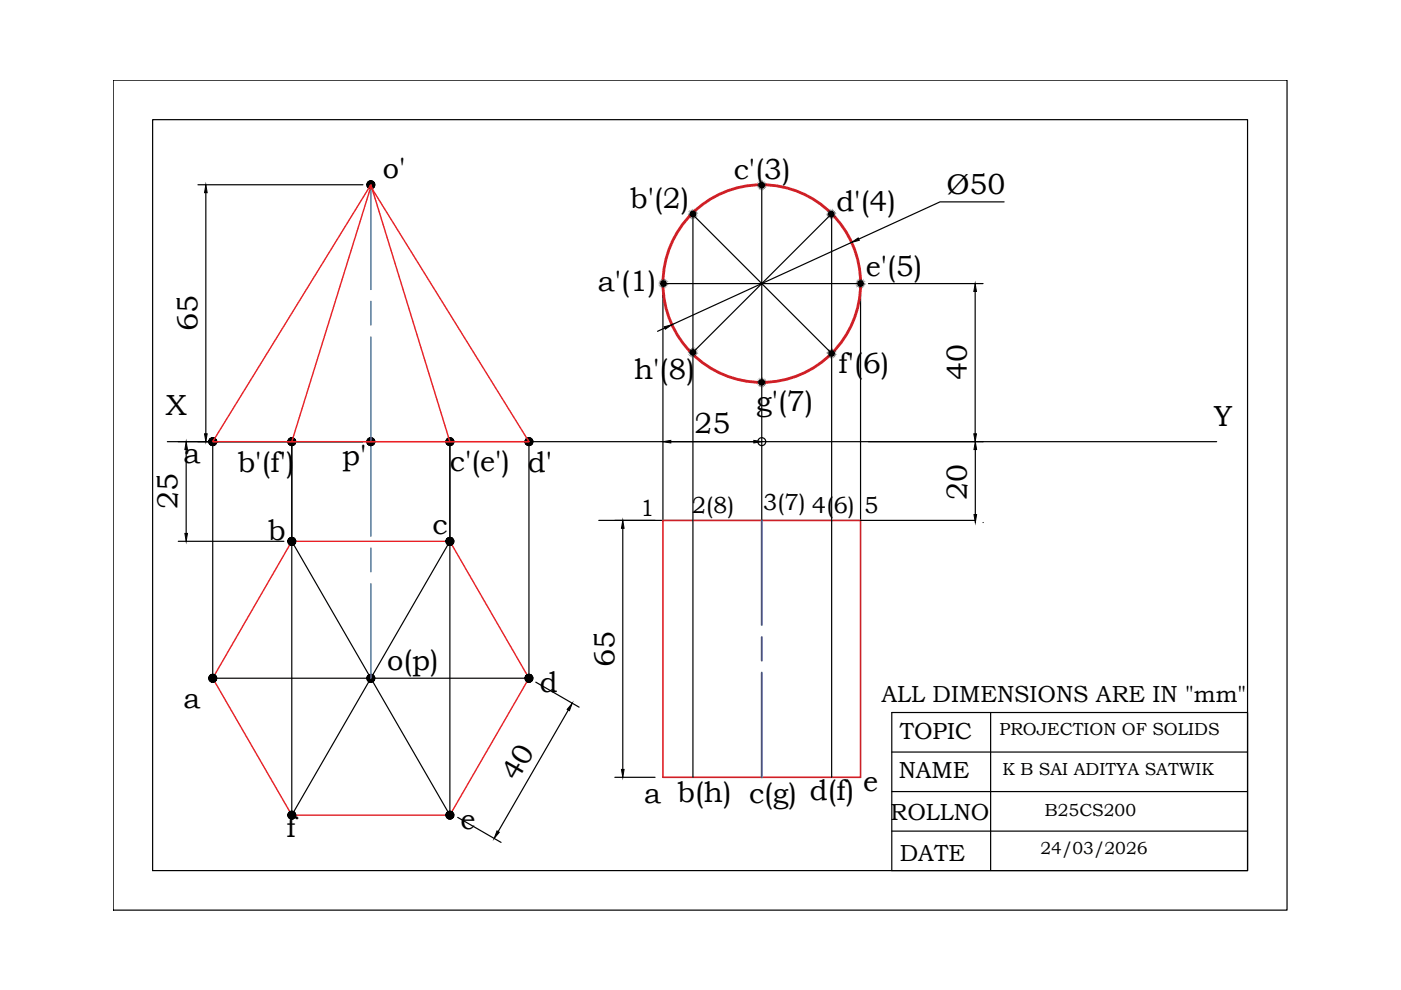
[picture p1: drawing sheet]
<svg xmlns="http://www.w3.org/2000/svg" width="297mm" height="210mm" viewBox="0 0 297 210" stroke-linecap="round" stroke-linejoin="round" font-family="sans-serif">
<!-- layer: 0 -->
<g fill="none" stroke="#000" stroke-width=".25">
<path d="M24 17h248.9v176h-248.9zM32.4 25.4h232.1v159.2h-232.1zM42 39.2h34.9M161.5 39.3v20.8l-14.7-14.7M43.6 40.9v51.1M146.9 45.5v119.3M176.3 45.4l-14.8 14.7h20.8M176.3 45.3v119.5M180.5 51.4l-38 17.4M212.9 42.8h-13.6l-17.2 7.9M140.6 60.1v50.2M140.7 60.1h20.8l-14.7 14.8"/>
<path d="M140.9 69.5l-1.5 .7M176.3 74.9l-14.8-14.8v20.9M182.5 60.1v50.2h24.3M184.1 60.1h24.3M206.8 61.8v30.2M35.5 93.6h222.5M39.5 95.3v17.8M45.1 93.6v50.2h67v-50.2M61.9 93.6v79.2l33.5-58M95.4 93.6v79.2l-33.5-58M161.5 81.1v29.2M206.8 95.3v13.8"/>
<path d="M37.8 114.8h22.4M127 110.3h13.3M132 112v51.1M208.4 110.8h.1M113.6 144.6l9.2 5.3M120.5 150.6l-14.9 25.7M189.1 151.1h75.4v33.5h-75.4zM189.1 159.5h75.4M210 151.1v33.5M97 173.3l9.2 5.3M130.4 164.8h8.5M189.1 167.8h75.4"/>
<path d="M189.1 176.2h75.4"/>
<circle cx="161.5" cy="93.6" r=".84"/>
</g>
<path d="M61.9 93.6l16.7-54 33.5 54h-67l33.5-54.4 16.8 54.4M61.9 114.8h33.5l16.7 29-16.7 29h-33.5l-16.8-29z" fill="none" stroke="#ed1f24" stroke-width=".3"/>
<g fill="#000" stroke="#000" stroke-width=".21">
<path d="M78.6 39.2h.9l-.1 .2zM43.6 39.2l.3 1.7h-.5zM180.5 51.4l1.5-1 .2 .6zM140.8 69.3l1.7-.5-1.4 1zM206.8 60.1l.2 1.7h-.5zM39.5 93.6l.2 1.7h-.5zM43.4 92h.5l-.3 1.6zM45.1 93.6h.8v.2zM61.9 93.6h.8v.2zM78.6 93.6h.9l-.1 .2zM95.4 93.6h.8v.2zM112.1 93.6h.9v.2z"/>
<path d="M140.6 93.6l1.6-.2v.5zM159.8 93.4l1.7 .2-1.7 .3zM206.5 92h.5l-.2 1.6zM206.8 93.6l.3 1.7h-.6zM39.2 113.1h.5l-.2 1.7zM61.9 114.8h.8v.2zM95.4 114.8h.8v.2zM132 110.3l.3 1.7h-.5zM206.5 109.1h.6l-.3 1.7zM45.1 143.8h.8v.2zM78.6 143.8h.9l-.1 .2zM112.1 143.8h.9v.2z"/>
<path d="M121.3 149.1l-.6 1.6-.5-.3zM61.9 172.8h.8v.2zM95.4 172.8h.8v.2zM105.4 176.2l.5 .3-1.1 1.3zM131.8 163.1h.5l-.3 1.7z"/>
<path d="M77.8 39.4l.1 .1 .7-.3zM77.9 39.5l.7-.3-.6 .5zM78 39.7l.1 .1 .5-.6z"/>
<path d="M77.9 38.8l-.1 .2 .8 .2zM77.8 39l.8 .2h-.8zM77.8 39.2v.2l.8-.2z"/>
<path d="M78.6 39.2l-.5 .6 .2 .1zM78.6 39.2l-.2 .8-.1-.1zM78.6 39.2l-.2 .8h.2z"/>
<path d="M78.1 38.5l.5 .7-.3-.8zM78.1 38.5l.5 .7-.6-.5zM78 38.7l-.1 .1 .7 .4z"/>
<path d="M78.6 38.3v.9l.2-.8zM78.4 38.4l.2-.1v.9zM78.3 38.4l.3 .8-.2-.8z"/>
<path d="M78.6 39.2l.5 .6 .2-.1zM78.6 39.2l.8 .3-.1 .2zM78.6 39.2l.8 .3v-.1z"/>
<path d="M79.1 38.5l-.5 .7 .7-.5zM79 38.4l.1 .1-.5 .7zM78.8 38.4l-.2 .8 .4-.8z"/>
<path d="M78.6 39.2h.9l-.1-.2zM78.6 39.2l.8-.4v.2zM78.6 39.2l.8-.4-.1-.1z"/>
<path d="M161.7 39.3h.2v.1zM161.7 39.3h.2zM161.7 39.3l.2-.1v.1zM161.7 39.2h.2zM161.8 39l.1 .2h-.2zM161.7 39.2l.1-.2zM161.8 38.9v.1l-.1 .2zM161.8 38.9l-.1 .3zM161.6 38.9h.2l-.2 .2zM161.6 38.9v.2zM161.5 38.9h.1v.2zM161.5 38.9l.1 .2zM161.4 38.9h.1v.2zM161.4 38.9l.1 .2zM161.3 38.9h.1v.2zM161.3 38.9l.1 .2zM161.3 38.9l.1 .2-.2-.1zM161.2 39l.2 .1zM161.2 39l.1 .2h-.2zM161.1 39.2h.2zM161.1 39.2h.2l-.2 .1zM161.1 39.3l.2-.1zM161.1 39.3h.2l-.2 .1zM161.1 39.4l.2-.1zM161.1 39.4l.2-.1-.1 .2zM161.3 39.3l-.1 .2zM161.2 39.5l.1-.1v.2zM161.3 39.4v.2zM161.4 39.4v.3l-.1-.1zM161.4 39.4v.3zM161.4 39.5l.1 .2h-.1zM161.4 39.5l.1 .2zM161.5 39.5l.1 .2h-.1zM161.5 39.5l.1 .2zM161.6 39.5l.2 .1-.2 .1zM161.6 39.5l.2 .1zM161.6 39.4l.2 .1v.1zM161.6 39.4l.2 .1zM161.7 39.4h.2l-.1 .1zM161.7 39.3l.2 .1z"/>
<path d="M78.6 39.2v.8h.2zM78.6 39.2l.4 .7-.2 .1zM78.6 39.2l.4 .7 .1-.1z"/>
<path d="M147.1 45.4h.2v.1zM147.1 45.4h.2zM147.1 45.4l.2-.1v.1zM147.1 45.3h.2zM147.3 45.1v.2h-.2zM147.1 45.3l.2-.2zM147.2 45l.1 .1-.2 .2zM147.2 45l-.1 .3zM147 45h.2l-.2 .2zM147 45v.2zM146.9 45h.1v.2zM146.9 45l.1 .2zM146.8 45h.1v.2zM146.8 45l.1 .2zM146.7 45h.1v.2zM146.7 45l.1 .2zM146.7 45l.1 .2-.2-.1zM146.6 45.1l.2 .1zM146.6 45.1l.1 .2h-.2zM146.5 45.3h.2zM146.5 45.3h.2l-.2 .1zM146.5 45.4l.2-.1zM146.5 45.4h.2l-.2 .1zM146.5 45.5l.2-.1zM146.5 45.5l.2-.1-.1 .2zM146.7 45.4l-.1 .2zM146.6 45.6l.1-.1v.2zM146.7 45.5v.2zM146.8 45.6v.2l-.1-.1zM146.8 45.6v.2zM146.8 45.6l.1 .2h-.1zM146.8 45.6l.1 .2zM146.9 45.6l.1 .2h-.1zM146.9 45.6l.1 .2zM147 45.6l.2 .1-.2 .1zM147 45.6l.2 .1zM147 45.6h.3l-.1 .1zM147 45.6h.3zM147.1 45.5h.2v.1zM147.1 45.4l.2 .1z"/>
<path d="M176.4 45.4h.3l-.1 .1zM176.5 45.4h.2zM176.5 45.4l.1-.1 .1 .1zM176.4 45.3h.2zM176.6 45.1v.2h-.2zM176.4 45.3l.2-.2zM176.5 45l.1 .1-.2 .2zM176.5 45l-.1 .3zM176.4 45h.1l-.1 .2zM176.4 45v.2zM176.3 45h.1l-.1 .2zM176.3 45v.2zM176.1 45h.2v.2zM176.1 45l.2 .2zM176 45h.1l.1 .2zM176 45l.2 .2zM176 45l.1 .2-.2-.1zM175.9 45.1l.2 .1zM175.9 45.1l.2 .2h-.3zM175.8 45.3h.3zM175.8 45.3h.3l-.3 .1zM175.8 45.4l.3-.1zM175.8 45.4h.2l-.2 .1zM175.8 45.5l.2-.1zM175.8 45.5l.3-.1-.2 .2zM176.1 45.4l-.2 .2zM175.9 45.6l.2-.1-.1 .2zM176.1 45.5l-.1 .2zM176.1 45.6v.2l-.1-.1zM176.1 45.6v.2zM176.2 45.6l.1 .2h-.2zM176.2 45.6l.1 .2zM176.3 45.6l.1 .2h-.1zM176.3 45.6l.1 .2zM176.3 45.6l.2 .1-.1 .1zM176.3 45.6l.2 .1zM176.4 45.6h.2l-.1 .1zM176.4 45.6h.2zM176.4 45.5h.2v.1zM176.4 45.4l.2 .1z"/>
<path d="M140.9 60.2l.2-.1v.2zM140.9 60.1h.2zM140.9 60.1l.2-.1v.1zM140.9 60.1l.2-.1zM141 59.9l.1 .1-.2 .1zM140.8 60l.2-.1zM140.9 59.8l.1 .1-.2 .1zM140.9 59.8l-.1 .2zM140.8 59.7l.1 .1-.1 .2zM140.8 59.7v.3zM140.7 59.7h.1l-.1 .2zM140.7 59.7v.2zM140.5 59.7h.2v.2zM140.5 59.7l.2 .2zM140.4 59.8l.1-.1 .1 .2zM140.4 59.8l.2 .1zM140.3 59.9l.1-.1 .1 .2zM140.3 59.9l.2 .1zM140.3 59.9l.2 .1h-.2zM140.3 60h.2zM140.3 60l.2 .1h-.3zM140.2 60.1h.3zM140.2 60.1h.2l-.1 .2zM140.3 60.3l.1-.2zM140.3 60.3l.2-.1-.2 .2zM140.5 60.2l-.2 .2zM140.3 60.4l.2-.2-.1 .3zM140.5 60.2l-.1 .3zM140.5 60.3v.2h-.1zM140.5 60.3v.2zM140.6 60.3l.1 .2h-.2zM140.6 60.3l.1 .2zM140.7 60.3l.1 .2h-.1zM140.7 60.3l.1 .2zM140.7 60.3l.2 .2h-.1zM140.7 60.3l.2 .2zM140.8 60.3l.2 .1-.1 .1zM140.8 60.2l.2 .2zM140.8 60.2l.3 .1-.1 .1zM140.9 60.2l.2 .1z"/>
<path d="M147.1 74.8l.2-.1v.1zM147.1 74.7h.2zM147.1 74.7l.2-.1v.1zM147.1 74.7l.2-.1zM147.3 74.5v.1l-.2 .1zM147.1 74.6l.2-.1zM147.2 74.4l.1 .1-.2 .1zM147.2 74.4l-.1 .2zM147 74.3l.2 .1-.2 .2zM147 74.3v.3zM146.9 74.3h.1v.2zM146.9 74.3l.1 .2zM146.8 74.3h.1v.2zM146.8 74.3l.1 .2zM146.7 74.4l.1-.1v.2zM146.7 74.4l.1 .1zM146.6 74.5l.1-.1 .1 .2zM146.6 74.5l.2 .1zM146.6 74.5l.1 .1h-.2zM146.5 74.6h.2zM146.5 74.6l.2 .1h-.2zM146.5 74.7h.2zM146.5 74.7h.2l-.2 .1zM146.5 74.8l.2-.1zM146.5 74.8h.2l-.1 .2zM146.7 74.8l-.1 .2zM146.6 75l.1-.2v.3zM146.7 74.8v.3zM146.8 74.9v.2h-.1zM146.8 74.9v.2zM146.8 74.9l.1 .2h-.1zM146.8 74.9l.1 .2zM146.9 74.9l.1 .2h-.1zM146.9 74.9l.1 .2zM147 74.9l.2 .2h-.2zM147 74.9l.2 .2zM147 74.9l.3 .1-.1 .1zM147.1 74.8l.2 .2zM147.1 74.8h.2v.2zM147.1 74.8h.2z"/>
<path d="M176.5 75l.2-.1v.2zM176.5 74.9h.2zM176.5 74.9l.2-.1v.1zM176.5 74.9l.2-.1zM176.7 74.7v.1l-.2 .1zM176.5 74.8l.2-.1zM176.6 74.6l.1 .1-.2 .1zM176.6 74.6l-.1 .2zM176.5 74.5l.1 .1-.2 .2zM176.5 74.5l-.1 .3zM176.3 74.5h.2l-.1 .2zM176.3 74.5l.1 .2zM176.2 74.5h.1v.2zM176.2 74.5l.1 .2zM176.1 74.6l.1-.1 .1 .2zM176.1 74.6l.2 .1zM176.1 74.6l.1 .2-.2-.1zM176 74.7l.2 .1zM176 74.7l.1 .1h-.2zM175.9 74.8h.2zM175.9 74.8l.2 .1h-.2zM175.9 74.9h.2zM175.9 74.9h.2l-.2 .2zM175.9 75.1l.2-.2zM175.9 75.1l.2-.1-.1 .2zM176.1 75l-.1 .2zM176 75.2l.1-.1v.2zM176.1 75.1v.2zM176.2 75.1v.2h-.1zM176.2 75.1v.2zM176.3 75.1v.3l-.1-.1zM176.3 75.1v.3zM176.3 75.1l.2 .2-.2 .1zM176.3 75.1l.2 .2zM176.4 75.1l.2 .2h-.1zM176.4 75.1l.2 .2zM176.4 75.1l.3 .1-.1 .1zM176.4 75.1l.3 .1zM176.5 75.1h.2v.1zM176.5 75l.2 .1z"/>
<path d="M182.7 60.2l.2-.1v.2zM182.7 60.1h.2zM182.7 60.1l.2-.1v.1zM182.7 60.1l.2-.1zM182.8 59.9l.1 .1-.2 .1zM182.6 60l.2-.1zM182.7 59.8l.1 .1-.2 .1zM182.7 59.8l-.1 .2zM182.6 59.7l.1 .1-.1 .2zM182.6 59.7v.3zM182.5 59.7h.1l-.1 .2zM182.5 59.7v.2zM182.3 59.7h.2v.2zM182.3 59.7l.2 .2zM182.2 59.8l.1-.1 .1 .2zM182.2 59.8l.2 .1zM182.1 59.9l.1-.1 .1 .2zM182.1 59.9l.2 .1zM182.1 59.9l.2 .1h-.2zM182.1 60h.2zM182.1 60l.2 .1h-.3zM182 60.1h.3zM182 60.1h.3l-.2 .2zM182.1 60.3l.2-.2zM182.1 60.3l.2-.1-.2 .2zM182.3 60.2l-.2 .2zM182.1 60.4l.2-.2-.1 .3zM182.3 60.2l-.1 .3zM182.3 60.3v.2h-.1zM182.3 60.3v.2zM182.4 60.3l.1 .2h-.2zM182.4 60.3l.1 .2zM182.5 60.3l.1 .2h-.1zM182.5 60.3l.1 .2zM182.5 60.3l.2 .2h-.1zM182.5 60.3l.2 .2zM182.6 60.3l.2 .1-.1 .1zM182.6 60.2l.2 .2zM182.6 60.2l.3 .1-.1 .1zM182.7 60.2l.2 .1z"/>
<path d="M44.3 93.8l.1 .2 .7-.4zM44.4 94l.7-.4-.7 .6zM44.4 94.2l.2 .1 .5-.7z"/>
<path d="M44.4 93.3l-.1 .2 .8 .1zM44.3 93.5l.8 .1h-.8zM44.3 93.6v.2l.8-.2z"/>
<path d="M45.1 93.6l-.5 .7 .1 .1zM45.1 93.6l-.2 .9-.2-.1zM45.1 93.6l-.2 .9h.2z"/>
<path d="M44.6 93l.5 .6-.4-.7zM44.6 93l.5 .6-.7-.5zM44.4 93.1v.2l.7 .3z"/>
<path d="M45.1 93.6v.9h.2zM45.1 93.6l.4 .8-.2 .1zM45.1 93.6l.4 .8 .1-.1z"/>
<path d="M45.1 92.8v.8l.2-.8zM44.9 92.8h.2v.8zM44.7 92.9l.4 .7-.2-.8z"/>
<path d="M45.1 93.6l.5 .7 .2-.1zM45.1 93.6l.8 .4-.1 .2zM45.1 93.6l.8 .4v-.2z"/>
<path d="M45.6 93l-.5 .6 .7-.5zM45.5 92.9l.1 .1-.5 .6zM45.3 92.8l-.2 .8 .4-.7z"/>
<path d="M45.1 93.6h.8v-.1zM45.1 93.6l.8-.3v.2zM45.1 93.6l.8-.3-.1-.2z"/>
<path d="M61.1 93.8v.2l.8-.4zM61.1 94l.8-.4-.7 .6zM61.2 94.2l.1 .1 .6-.7z"/>
<path d="M61.1 93.3v.2l.8 .1zM61.1 93.5l.8 .1h-.9zM61 93.6l.1 .2 .8-.2z"/>
<path d="M61.9 93.6l-.6 .7 .2 .1zM61.9 93.6l-.2 .9-.2-.1zM61.9 93.6l-.2 .9h.2z"/>
<path d="M61.3 93l.6 .6-.4-.7zM61.2 93.1l.1-.1 .6 .6zM61.2 93.1l-.1 .2 .8 .3z"/>
<path d="M61.9 93.6v.9h.2zM61.9 93.6l.3 .8-.1 .1zM61.9 93.6l.3 .8 .2-.1z"/>
<path d="M61.9 92.8v.8l.2-.8zM61.7 92.8h.2v.8zM61.5 92.9l.4 .7-.2-.8z"/>
<path d="M61.9 93.6l.5 .7 .1-.1zM61.9 93.6l.7 .4-.1 .2zM61.9 93.6l.7 .4 .1-.2z"/>
<path d="M62.4 93l-.5 .6 .6-.5zM62.2 92.9l.2 .1-.5 .6zM62.1 92.8l-.2 .8 .3-.7z"/>
<path d="M61.9 93.6h.8v-.1zM61.9 93.6l.7-.3 .1 .2zM61.9 93.6l.7-.3-.1-.2z"/>
<path d="M77.8 93.8l.1 .2 .7-.4zM77.9 94l.7-.4-.6 .6zM78 94.2l.1 .1 .5-.7z"/>
<path d="M77.9 93.3l-.1 .2 .8 .1zM77.8 93.5l.8 .1h-.8zM77.8 93.6v.2l.8-.2z"/>
<path d="M78.6 93.6l-.5 .7 .2 .1zM78.6 93.6l-.2 .9-.1-.1zM78.6 93.6l-.2 .9h.2z"/>
<path d="M78.1 93l.5 .6-.3-.7zM78.1 93l.5 .6-.6-.5zM78 93.1l-.1 .2 .7 .3z"/>
<path d="M78.6 93.6v.9h.2zM78.6 93.6l.4 .8-.2 .1zM78.6 93.6l.4 .8 .1-.1z"/>
<path d="M78.6 92.8v.8l.2-.8zM78.4 92.8h.2v.8zM78.3 92.9l.3 .7-.2-.8z"/>
<path d="M78.6 93.6l.5 .7 .2-.1zM78.6 93.6l.8 .4-.1 .2zM78.6 93.6l.8 .4v-.2z"/>
<path d="M79.1 93l-.5 .6 .7-.5zM79 92.9l.1 .1-.5 .6zM78.8 92.8l-.2 .8 .4-.7z"/>
<path d="M78.6 93.6h.9l-.1-.1zM78.6 93.6l.8-.3v.2zM78.6 93.6l.8-.3-.1-.2z"/>
<path d="M94.6 93.8v.2l.8-.4zM94.6 94l.8-.4-.7 .6zM94.7 94.2l.2 .1 .5-.7z"/>
<path d="M94.6 93.3v.2l.8 .1zM94.6 93.5l.8 .1h-.9zM94.5 93.6l.1 .2 .8-.2z"/>
<path d="M95.4 93.6l-.5 .7 .1 .1zM95.4 93.6l-.2 .9-.2-.1zM95.4 93.6l-.2 .9h.2z"/>
<path d="M94.9 93l.5 .6-.4-.7zM94.9 93l.5 .6-.7-.5zM94.7 93.1l-.1 .2 .8 .3z"/>
<path d="M95.4 93.6v.9h.2zM95.4 93.6l.4 .8-.2 .1zM95.4 93.6l.4 .8 .1-.1z"/>
<path d="M95.4 92.8v.8l.2-.8zM95.2 92.8h.2v.8zM95 92.9l.4 .7-.2-.8z"/>
<path d="M95.4 93.6l.5 .7 .1-.1zM95.4 93.6l.7 .4-.1 .2zM95.4 93.6l.7 .4 .1-.2z"/>
<path d="M95.9 93l-.5 .6 .6-.5zM95.8 92.9l.1 .1-.5 .6zM95.6 92.8l-.2 .8 .4-.7z"/>
<path d="M95.4 93.6h.8v-.1zM95.4 93.6l.7-.3 .1 .2zM95.4 93.6l.7-.3-.1-.2z"/>
<path d="M111.3 93.8l.1 .2 .7-.4zM111.4 94l.7-.4-.6 .6zM111.5 94.2l.1 .1 .5-.7z"/>
<path d="M111.4 93.3l-.1 .2 .8 .1zM111.3 93.5l.8 .1h-.8zM111.3 93.6v.2l.8-.2z"/>
<path d="M112.1 93.6l-.5 .7 .2 .1zM112.1 93.6l-.1 .9-.2-.1zM112.1 93.6l-.1 .9h.1z"/>
<path d="M111.6 93l.5 .6-.3-.7zM111.5 93.1l.1-.1 .5 .6zM111.5 93.1l-.1 .2 .7 .3z"/>
<path d="M112.1 93.6v.9h.2zM112.1 93.6l.4 .8-.2 .1zM112.1 93.6l.4 .8 .2-.1z"/>
<path d="M112.1 92.8v.8l.2-.8zM112 92.8h.1v.8zM111.8 92.9l.3 .7-.1-.8z"/>
<path d="M112.1 93.6l.6 .7 .1-.1zM112.1 93.6l.8 .4-.1 .2zM112.1 93.6l.8 .4 .1-.2z"/>
<path d="M112.7 93l-.6 .6 .7-.5zM112.5 92.9l.2 .1-.6 .6zM112.3 92.8l-.2 .8 .4-.7z"/>
<path d="M112.1 93.6h.9v-.1zM112.1 93.6l.8-.3 .1 .2zM112.1 93.6l.8-.3-.1-.2z"/>
<path d="M161.7 81.1h.2v.1zM161.7 81.1h.2zM161.7 81.1l.2-.2v.2zM161.7 81l.2-.1zM161.8 80.8l.1 .1-.2 .1zM161.7 81l.1-.2zM161.8 80.7v.1l-.1 .2zM161.8 80.7l-.1 .3zM161.6 80.7h.2l-.2 .2zM161.6 80.7v.2zM161.5 80.7h.1v.2zM161.5 80.7l.1 .2zM161.4 80.7h.1v.2zM161.4 80.7l.1 .2zM161.3 80.7h.1v.2zM161.3 80.7l.1 .2zM161.3 80.7l.1 .2-.2-.1zM161.2 80.8l.2 .1zM161.2 80.8l.1 .2-.2-.1zM161.1 80.9l.2 .1zM161.1 80.9l.2 .1-.2 .1zM161.1 81.1l.2-.1zM161.1 81.1h.2l-.2 .1zM161.1 81.2l.2-.1zM161.1 81.2l.2-.1-.1 .2zM161.3 81.1l-.1 .2zM161.2 81.3l.1-.1v.2zM161.3 81.2v.2zM161.4 81.2v.3l-.1-.1zM161.4 81.2v.3zM161.4 81.3l.1 .2h-.1zM161.4 81.3l.1 .2zM161.5 81.3l.1 .2h-.1zM161.5 81.3l.1 .2zM161.6 81.3l.2 .1-.2 .1zM161.6 81.3l.2 .1zM161.6 81.2l.2 .1v.1zM161.6 81.2l.2 .1zM161.7 81.2h.2l-.1 .1zM161.7 81.1l.2 .1z"/>
<path d="M61.1 115v.1l.8-.3zM61.1 115.1l.8-.3-.7 .5zM61.2 115.3l.1 .1 .6-.6z"/>
<path d="M61.1 114.4v.2l.8 .2zM61.1 114.6l.8 .2h-.9zM61 114.8l.1 .2 .8-.2z"/>
<path d="M61.9 114.8l-.6 .6 .2 .1zM61.9 114.8l-.2 .8-.2-.1zM61.9 114.8l-.2 .8h.2z"/>
<path d="M61.3 114.1l.6 .7-.4-.8zM61.3 114.1l.6 .7-.7-.5zM61.2 114.3l-.1 .1 .8 .4z"/>
<path d="M61.9 114.8v.8h.2zM61.9 114.8l.3 .7-.1 .1zM61.9 114.8l.3 .7 .2-.1z"/>
<path d="M61.9 113.9v.9l.2-.8zM61.7 114l.2-.1v.9zM61.5 114l.4 .8-.2-.8z"/>
<path d="M61.9 114.8l.5 .6 .1-.1zM61.9 114.8l.7 .3-.1 .2zM61.9 114.8l.7 .3 .1-.1z"/>
<path d="M62.4 114.1l-.5 .7 .6-.5zM62.2 114l.2 .1-.5 .7zM62.1 114l-.2 .8 .3-.8z"/>
<path d="M61.9 114.8h.8v-.2zM61.9 114.8l.7-.4 .1 .2zM61.9 114.8l.7-.4-.1-.1z"/>
<path d="M94.6 115v.1l.8-.3zM94.6 115.1l.8-.3-.7 .5zM94.7 115.3l.2 .1 .5-.6z"/>
<path d="M94.6 114.4v.2l.8 .2zM94.6 114.6l.8 .2h-.9zM94.5 114.8l.1 .2 .8-.2z"/>
<path d="M95.4 114.8l-.5 .6 .1 .1zM95.4 114.8l-.2 .8-.2-.1zM95.4 114.8l-.2 .8h.2z"/>
<path d="M94.9 114.1l.5 .7-.4-.8zM94.9 114.1l.5 .7-.7-.5zM94.7 114.3l-.1 .1 .8 .4z"/>
<path d="M95.4 114.8v.8h.2zM95.4 114.8l.4 .7-.2 .1zM95.4 114.8l.4 .7 .1-.1z"/>
<path d="M95.4 113.9v.9l.2-.8zM95.2 114l.2-.1v.9zM95 114l.4 .8-.2-.8z"/>
<path d="M95.4 114.8l.5 .6 .1-.1zM95.4 114.8l.7 .3-.1 .2zM95.4 114.8l.7 .3 .1-.1z"/>
<path d="M95.9 114.1l-.5 .7 .6-.5zM95.8 114l.1 .1-.5 .7zM95.6 114l-.2 .8 .4-.8z"/>
<path d="M95.4 114.8h.8v-.2zM95.4 114.8l.7-.4 .1 .2zM95.4 114.8l.7-.4-.1-.1z"/>
<path d="M44.3 144l.1 .2 .7-.4zM44.4 144.2l.7-.4-.7 .5zM44.4 144.3l.2 .2 .5-.7z"/>
<path d="M44.4 143.4l-.1 .2 .8 .2zM44.3 143.6l.8 .2h-.8zM44.3 143.8v.2l.8-.2z"/>
<path d="M45.1 143.8l-.5 .7 .1 .1zM45.1 143.8l-.2 .8h-.2zM45.1 143.8l-.2 .8h.2z"/>
<path d="M44.6 143.1l.5 .7-.4-.8zM44.6 143.1l.5 .7-.7-.5zM44.4 143.3v.1l.7 .4z"/>
<path d="M45.1 143.8v.8h.2zM45.1 143.8l.4 .8h-.2zM45.1 143.8l.4 .8 .1-.1z"/>
<path d="M45.1 143v.8l.2-.8zM44.9 143h.2v.8zM44.7 143l.4 .8-.2-.8z"/>
<path d="M45.1 143.8l.5 .7 .2-.2zM45.1 143.8l.8 .4-.1 .1zM45.1 143.8l.8 .4v-.2z"/>
<path d="M45.6 143.1l-.5 .7 .7-.5zM45.5 143l.1 .1-.5 .7zM45.3 143l-.2 .8 .4-.8z"/>
<path d="M45.1 143.8h.8v-.2zM45.1 143.8l.8-.4v.2zM45.1 143.8l.8-.4-.1-.1z"/>
<path d="M77.8 144l.1 .2 .7-.4zM77.9 144.2l.7-.4-.6 .5zM78 144.3l.1 .2 .5-.7z"/>
<path d="M77.9 143.4l-.1 .2 .8 .2zM77.8 143.6l.8 .2h-.8zM77.8 143.8v.2l.8-.2z"/>
<path d="M78.6 143.8l-.5 .7 .2 .1zM78.6 143.8l-.2 .8h-.1zM78.6 143.8l-.2 .8h.2z"/>
<path d="M78.1 143.1l.5 .7-.3-.8zM78.1 143.1l.5 .7-.6-.5zM78 143.3l-.1 .1 .7 .4z"/>
<path d="M78.6 143.8v.8h.2zM78.6 143.8l.4 .8h-.2zM78.6 143.8l.4 .8 .1-.1z"/>
<path d="M78.6 143v.8l.2-.8zM78.4 143h.2v.8zM78.3 143l.3 .8-.2-.8z"/>
<path d="M78.6 143.8l.5 .7 .2-.2zM78.6 143.8l.8 .4-.1 .1zM78.6 143.8l.8 .4v-.2z"/>
<path d="M79.1 143.1l-.5 .7 .7-.5zM79 143l.1 .1-.5 .7zM78.8 143l-.2 .8 .4-.8z"/>
<path d="M78.6 143.8h.9l-.1-.2zM78.6 143.8l.8-.4v.2zM78.6 143.8l.8-.4-.1-.1z"/>
<path d="M111.3 144l.1 .2 .7-.4zM111.4 144.2l.7-.4-.6 .5zM111.5 144.3l.1 .2 .5-.7z"/>
<path d="M111.4 143.4l-.1 .2 .8 .2zM111.3 143.6l.8 .2h-.8zM111.3 143.8v.2l.8-.2z"/>
<path d="M112.1 143.8l-.5 .7 .2 .1zM112.1 143.8l-.1 .8h-.2zM112.1 143.8l-.1 .8h.1z"/>
<path d="M111.6 143.1l.5 .7-.3-.8zM111.6 143.1l.5 .7-.6-.5zM111.5 143.3l-.1 .1 .7 .4z"/>
<path d="M112.1 143.8v.8h.2zM112.1 143.8l.4 .8h-.2zM112.1 143.8l.4 .8 .2-.1z"/>
<path d="M112.1 143v.8l.2-.8zM112 143h.1v.8zM111.8 143l.3 .8-.1-.8z"/>
<path d="M112.1 143.8l.6 .7 .1-.2zM112.1 143.8l.8 .4-.1 .1zM112.1 143.8l.8 .4 .1-.2z"/>
<path d="M112.7 143.1l-.6 .7 .7-.5zM112.5 143l.2 .1-.6 .7zM112.3 143l-.2 .8 .4-.8z"/>
<path d="M112.1 143.8h.9v-.2zM112.1 143.8l.8-.4 .1 .2zM112.1 143.8l.8-.4-.1-.1z"/>
<path d="M61.1 173v.2l.8-.4zM61.1 173.2l.8-.4-.7 .5zM61.2 173.3l.1 .2 .6-.7z"/>
<path d="M61.1 172.5v.1l.8 .2zM61.1 172.6l.8 .2h-.9zM61 172.8l.1 .2 .8-.2z"/>
<path d="M61.9 172.8l-.6 .7 .2 .1zM61.9 172.8l-.2 .8h-.2zM61.9 172.8l-.2 .8 .2 .1z"/>
<path d="M61.3 172.2l.6 .6-.4-.7zM61.3 172.2l.6 .6-.7-.5zM61.2 172.3l-.1 .2 .8 .3z"/>
<path d="M61.9 172.8v.9l.2-.1zM61.9 172.8l.3 .8h-.1zM61.9 172.8l.3 .8 .2-.1z"/>
<path d="M61.9 172v.8l.2-.8zM61.7 172h.2v.8zM61.5 172.1l.4 .7-.2-.8z"/>
<path d="M61.9 172.8l.5 .7 .1-.2zM61.9 172.8l.7 .4-.1 .1zM61.9 172.8l.7 .4 .1-.2z"/>
<path d="M62.4 172.2l-.5 .6 .6-.5zM62.2 172.1l.2 .1-.5 .6zM62.1 172l-.2 .8 .3-.7z"/>
<path d="M61.9 172.8h.8v-.2zM61.9 172.8l.7-.3 .1 .1zM61.9 172.8l.7-.3-.1-.2z"/>
<path d="M94.6 173v.2l.8-.4zM94.6 173.2l.8-.4-.7 .5zM94.7 173.3l.2 .2 .5-.7z"/>
<path d="M94.6 172.5v.1l.8 .2zM94.6 172.6l.8 .2h-.9zM94.5 172.8l.1 .2 .8-.2z"/>
<path d="M95.4 172.8l-.5 .7 .1 .1zM95.4 172.8l-.2 .8h-.2zM95.4 172.8l-.2 .8 .2 .1z"/>
<path d="M94.9 172.2l.5 .6-.4-.7zM94.9 172.2l.5 .6-.7-.5zM94.7 172.3l-.1 .2 .8 .3z"/>
<path d="M95.4 172.8v.9l.2-.1zM95.4 172.8l.4 .8h-.2zM95.4 172.8l.4 .8 .1-.1z"/>
<path d="M95.4 172v.8l.2-.8zM95.2 172h.2v.8zM95 172.1l.4 .7-.2-.8z"/>
<path d="M95.4 172.8l.5 .7 .1-.2zM95.4 172.8l.7 .4-.1 .1zM95.4 172.8l.7 .4 .1-.2z"/>
<path d="M95.9 172.2l-.5 .6 .6-.5zM95.8 172.1l.1 .1-.5 .6zM95.6 172l-.2 .8 .4-.7z"/>
<path d="M95.4 172.8h.8v-.2zM95.4 172.8l.7-.3 .1 .1zM95.4 172.8l.7-.3-.1-.2z"/>
</g>
<path d="M78.6 39.2v22.2M78.6 63.9v5M78.6 71.4v42.3M78.6 116.2v5M78.6 123.8v20" fill="none" stroke="#2776bb" stroke-width=".3"/>
<path d="M140.6 110.3h41.9v54.5h-41.9z" fill="none" stroke="#cd2027" stroke-width=".35"/>
<circle cx="161.5" cy="60.1" r="21" fill="none" stroke="#cd2027" stroke-width=".6"/>
<path d="M161.5 110.3v22.2M161.5 135.1v5M161.5 142.6v22.2" fill="none" stroke="#4554a5" stroke-width=".4"/>
<g font-size="6.2">
<text x="81.2" y="37.6">o'</text>
<text x="155.6" y="37.9">c'(3)</text>
<text x="200.7" y="41.1">Ø50</text>
<text x="133.5" y="44.1">b'(2)</text>
<text x="177.3" y="44.7">d'(4)</text>
<text x="183.6" y="58.6">e'(5)</text>
<text x="126.8" y="61.7">a'(1)</text>
<text x="41.9" y="70.2" transform="rotate(-90 41.9 70.2)">65</text>
<text x="134.4" y="80.3">h'(8)</text>
<text x="177.8" y="79">f'(6)</text>
<text x="205" y="80.7" transform="rotate(-90 205 80.7)">40</text>
<text x="35.1" y="88">X</text>
<text x="160.3" y="87.1">g'(7)</text>
<text x="147.2" y="91.8">25</text>
<text x="257.4" y="90.3">Y</text>
<text x="38.9" y="98.1">a</text>
<text x="50.3" y="100">b'(f')</text>
<text x="72.6" y="98.5">p'</text>
<text x="95.4" y="99.8">c'(e') d'</text>
<text x="205" y="106" transform="rotate(-90 205 106)">20</text>
<text x="37.7" y="108" transform="rotate(-90 37.7 108)">25</text>
<text x="91.7" y="113.1">c</text>
<text x="56.8" y="114.5">b</text>
<text x="82.1" y="142.2">o(p)</text>
<text x="130.3" y="141.4" transform="rotate(-90 130.3 141.4)">65</text>
<text x="114.4" y="146.7">d</text>
<text x="38.9" y="150.1">a</text>
<text x="109.6" y="165.8" transform="rotate(-60 109.6 165.8)">40</text>
<text x="183" y="167.8">e</text>
<text x="136.6" y="170.2">a b(h) c(g) d(f)</text>
<text x="60.8" y="177.4">f</text>
<text x="97.6" y="175.8">e</text>
</g>
<g font-size="4.9">
<text x="135.7" y="109.4">1</text>
<text x="146.7" y="108.7">2(8)</text>
<text x="161.8" y="108.2">3(7) 4(6)</text>
<text x="183.2" y="108.7">5</text>
<text x="186.9" y="148.9">ALL DIMENSIONS ARE IN &quot;mm&quot;</text>
<text x="190.8" y="156.7">TOPIC</text>
<text x="190.5" y="165">NAME</text>
<text x="188.8" y="173.9">ROLLNO</text>
<text x="190.8" y="182.5">DATE</text>
</g>
<g font-size="3.7">
<text x="211.9" y="155.8">PROJECTION OF SOLIDS</text>
<text x="212.5" y="164.2">K B SAI ADITYA SATWIK</text>
<text x="221.5" y="173.1">B25CS200</text>
<text x="220.6" y="181.2">24/03/2026</text>
</g>
</svg>
